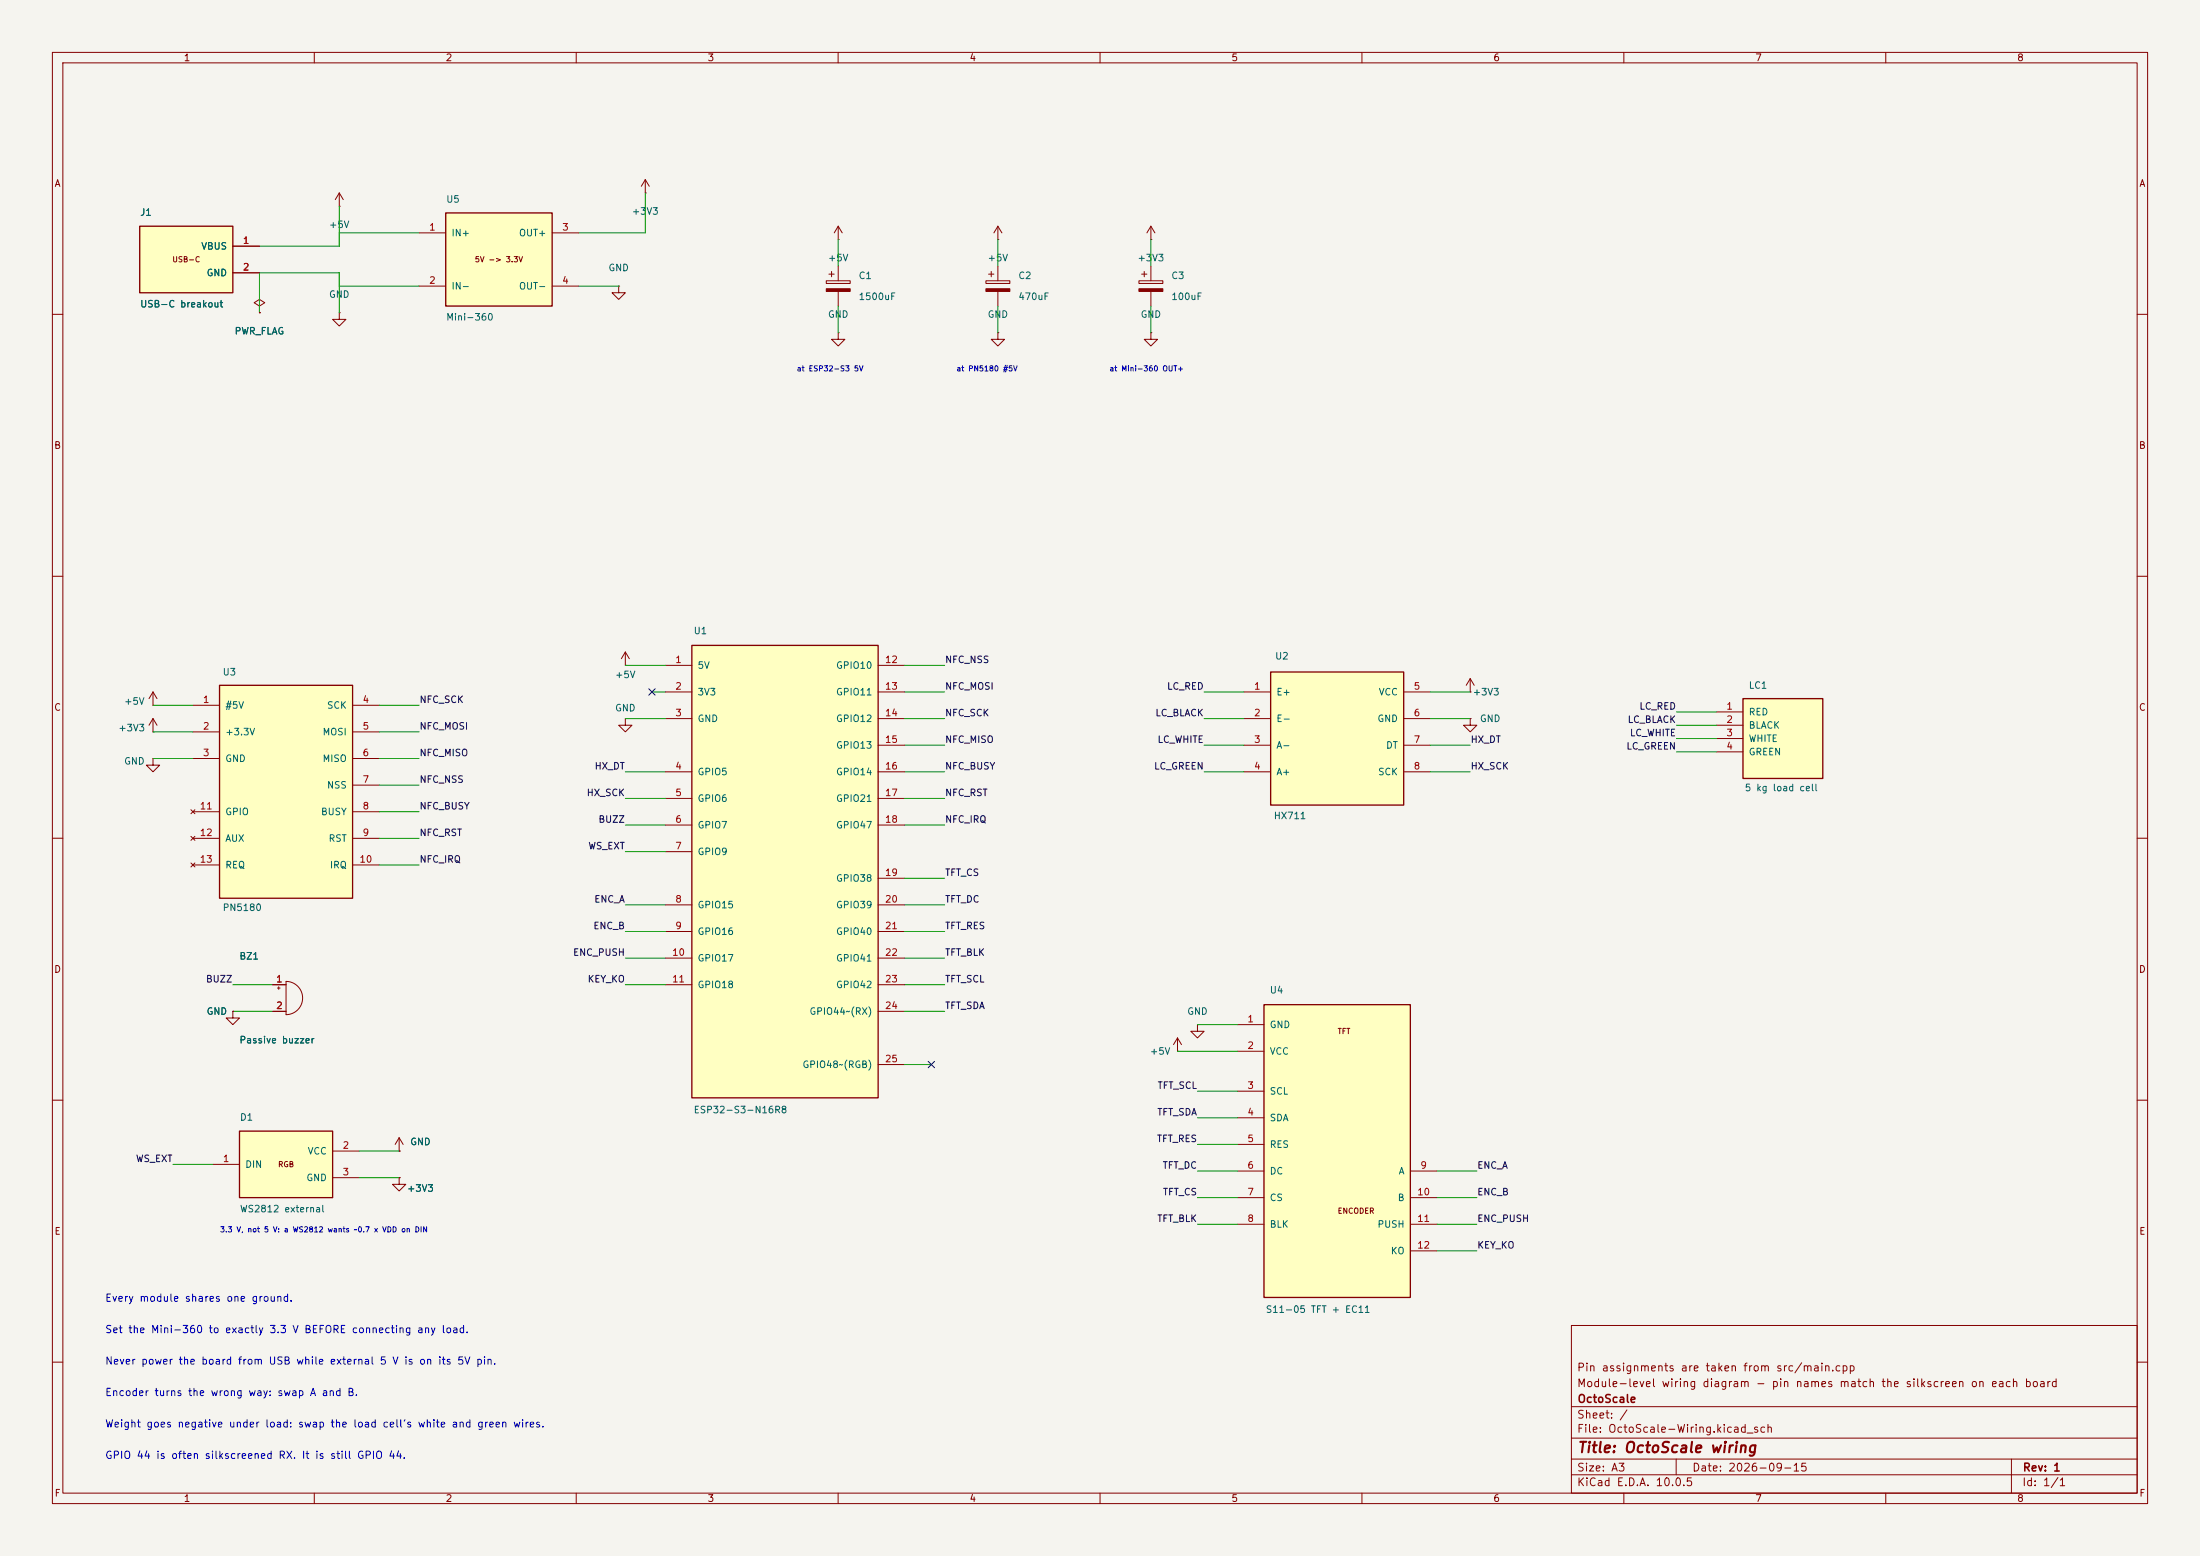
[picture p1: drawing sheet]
<svg xmlns="http://www.w3.org/2000/svg" width="420mm" height="297mm" viewBox="0 0 420 297" stroke-linecap="round" stroke-linejoin="round" font-family="sans-serif">
<path d="M0 0h420v297h-420z" fill="#f5f4ef" stroke="#f5f4ef" stroke-width=".19"/>
<g fill="none" stroke="#840000" stroke-width=".19">
<path d="M10 10h400v277h-400zM12 12h396v273h-396zM60 10v2M110 10v2M160 10v2M210 10v2M260 10v2M310 10v2M360 10v2M123.2 36.8h.1M123.2 34.3l-.8 1.3M123.2 34.3l.8 1.3"/>
<path d="M123.2 34.3v2.5M10 60h2M408 60h2M10 110h2M408 110h2M10 160h2M408 160h2M10 210h2M408 210h2M300 253h108v32h-108zM10 260h2M300 278.5h108"/>
<path d="M300 274.5h108M300 268.5h108M320 278.5v3M384 278.5v6.5M408 260h2M60 285v2M110 285v2M160 285v2M210 285v2M260 285v2M300 281.5h108M310 285v2"/>
<path d="M360 285v2"/>
</g>
<path d="M332.7 133.4h15.3v15.2h-15.3z" fill="#ffffc2"/>
<path d="M332.7 133.4h15.3v15.2h-15.3z" fill="none" stroke="#840000" stroke-width=".25"/>
<path d="M280.7 137.2v1.2h1.2l-1.2 1.3-1.3-1.3h1.3M280.7 137.2h.1M327.7 135.9h5M327.7 138.4h5M327.7 141h5M327.7 143.5h5M76.2 224.8v1.3h1.3l-1.3 1.2-1.3-1.2h1.3M76.2 224.8h.1" fill="none" stroke="#840000" stroke-width=".19"/>
<path d="M45.7 215.9h17.8v12.7h-17.8z" fill="#ffffc2"/>
<path d="M45.7 215.9h17.8v12.7h-17.8z" fill="none" stroke="#840000" stroke-width=".25"/>
<g fill="none" stroke="#840000" stroke-width=".19">
<path d="M217.4 53.6h4.6v.5h-4.6zM217.9 52.3h1M218.4 51.8v1M219.7 45.7h.1M219.7 43.2l-.8 1.3M219.7 43.2l.8 1.3M219.7 43.2v2.5M219.7 50.8v2.8M219.7 55.6v2.8M219.7 63.5v1.3h1.3l-1.3 1.2-1.3-1.2h1.3M219.7 63.5h.1M280.7 132.1h.1"/>
<path d="M280.7 129.5l-.8 1.3M280.7 129.5l.7 1.3M280.7 129.5v2.6M44.4 193v1.3h1.3l-1.3 1.3-1.2-1.3h1.2M44.4 193h.1M52.1 188h2.5M52.1 193h2.5M53 188.6h.5M53.2 188.3v.5M54.6 187.3a3.2 3.2 0 0 1 3.2 3.2 3.2 3.2 0 0 1-3.2 3.2zM224.8 198.1l-.8 1.3M224.8 198.1l.8 1.3"/>
<path d="M224.8 198.1v2.6M63.5 219.7h5.1M76.2 219.7h.1M76.2 217.2l-.8 1.2M76.2 217.2l.8 1.2M76.2 217.2v2.5M224.8 200.7h.1M40.6 222.2h5.1M63.5 224.8h5.1"/>
</g>
<path d="M217.4 55.1h4.6v.5h-4.6z" fill="#840000" stroke="#840000" stroke-width=".19"/>
<path d="M242.6 128.3h25.4v25.4h-25.4z" fill="#ffffc2"/>
<path d="M242.6 128.3h25.4v25.4h-25.4z" fill="none" stroke="#840000" stroke-width=".25"/>
<g fill="none" stroke="#840000" stroke-width=".19">
<path d="M29.2 134.6h.1M29.2 132.1l-.8 1.3M29.2 132.1l.8 1.3M29.2 132.1v2.5M237.5 132.1h5.1M237.5 137.2h5.1M268 132.1h5M268 137.2h5M29.2 144.8v1.3h1.3l-1.3 1.2-1.3-1.2h1.3M29.2 144.8h.1M237.5 142.2h5.1M237.5 147.3h5.1"/>
<path d="M268 142.2h5M268 147.3h5"/>
</g>
<path d="M41.9 130.8h25.4v40.7h-25.4z" fill="#ffffc2"/>
<path d="M41.9 130.8h25.4v40.7h-25.4z" fill="none" stroke="#840000" stroke-width=".25"/>
<g fill="none" stroke="#840000" stroke-width=".19">
<path d="M118.1 54.6v1.3h1.3l-1.3 1.3-1.3-1.3h1.3M118.1 54.6h.1M29.2 139.7h.1M29.2 137.2l-.8 1.2M29.2 137.2l.8 1.2M29.2 137.2v2.5M36.8 134.6h5.1M36.8 139.7h5.1M67.3 134.6h5.1M67.3 139.7h5.1M36.4 154.6l.8 .7M36.4 159.6l.8 .8"/>
<path d="M36.8 144.8h5.1M36.8 154.9h5.1M37.2 154.6l-.8 .7M37.2 159.6l-.8 .8M67.3 144.8h5.1M67.3 149.9h5.1M67.3 154.9h5.1M36.4 164.7l.8 .8M36.8 160h5.1M36.8 165.1h5.1M37.2 164.7l-.8 .8M67.3 160h5.1"/>
<path d="M67.3 165.1h5.1"/>
</g>
<path d="M85.1 40.6h20.3v17.8h-20.3z" fill="#ffffc2"/>
<path d="M85.1 40.6h20.3v17.8h-20.3z" fill="none" stroke="#840000" stroke-width=".25"/>
<g fill="none" stroke="#840000" stroke-width=".19">
<path d="M64.8 39.4h.1M64.8 36.8l-.8 1.3M64.8 36.8l.7 1.3M64.8 36.8v2.6M64.8 59.7v1.3h1.2l-1.2 1.2-1.3-1.2h1.3M64.8 59.7h.1M80 44.5h5.1M80 54.6h5.1M105.4 44.5h5.1M105.4 54.6h5.1M160 45.7h.1M160 43.2l-.7 1.3"/>
<path d="M160 43.2l.8 1.3M160 43.2v2.5M160 63.5v1.3h1.3l-1.3 1.2-1.3-1.2h1.3M160 63.5h.1"/>
</g>
<path d="M26.7 43.2h17.7v12.7h-17.7z" fill="#ffffc2"/>
<path d="M26.7 43.2h17.7v12.7h-17.7z" fill="none" stroke="#840000" stroke-width=".25"/>
<path d="M44.4 47h5.1M44.4 52.1h5.1M49.5 58.4l1-.6-1-.6-1 .6 1 .6v1.3M49.5 59.7h.1M119.4 137.2v1.2h1.2l-1.2 1.3-1.3-1.3h1.3M119.4 137.2h.1M119.4 127h.1M119.4 124.5l-.8 1.2M119.4 124.5l.7 1.2M119.4 124.5v2.5M228.6 195.6v1.3h1.3l-1.3 1.2-1.3-1.2h1.3M228.6 195.6h.1" fill="none" stroke="#840000" stroke-width=".19"/>
<path d="M241.3 191.8h27.9v55.8h-27.9z" fill="#ffffc2"/>
<path d="M241.3 191.8h27.9v55.8h-27.9z" fill="none" stroke="#840000" stroke-width=".25"/>
<g fill="none" stroke="#840000" stroke-width=".19">
<path d="M157.7 53.6h4.6v.5h-4.6zM158.2 52.3h1.1M158.7 51.8v1M160 50.8v2.8M160 55.6v2.8M188.2 53.6h4.6v.5h-4.6zM188.7 52.3h1M189.2 51.8v1M190.5 45.7h.1M190.5 43.2v2.5M190.5 50.8v2.8M190.5 55.6v2.8"/>
<path d="M190.5 43.2l-.8 1.3M190.5 43.2l.8 1.3M190.5 63.5v1.3h1.3l-1.3 1.2-1.3-1.2h1.3M190.5 63.5h.1M236.2 195.6h5.1M236.2 200.7h5.1M236.2 208.3h5.1M236.2 213.4h5.1M236.2 218.4h5.1M236.2 223.5h5.1M236.2 228.6h5.1M236.2 233.7h5.1"/>
<path d="M269.2 223.5h5.1M269.2 228.6h5.1M269.2 233.7h5.1M269.2 238.8h5.1"/>
</g>
<g fill="#840000" stroke="#840000" stroke-width=".19">
<path d="M157.7 55.1h4.6v.5h-4.6z"/>
<path d="M188.2 55.1h4.6v.5h-4.6z"/>
</g>
<path d="M132.1 123.2h35.5v86.4h-35.5z" fill="#ffffc2"/>
<path d="M132.1 123.2h35.5v86.4h-35.5z" fill="none" stroke="#840000" stroke-width=".25"/>
<g fill="none" stroke="#840000" stroke-width=".19">
<path d="M44.4 47h5.1M44.4 52.1h5.1M49.5 59.7h.1M127 127h5.1M127 132.1h5.1M127 137.2h5.1M167.6 127h5.1M167.6 132.1h5.1M167.6 137.2h5.1M127 147.3h5.1M127 152.4h5.1M127 157.5h5.1"/>
<path d="M167.6 147.3h5.1M167.6 152.4h5.1M167.6 157.5h5.1M167.6 142.2h5.1M127 162.6h5.1M127 172.7h5.1M127 177.8h5.1M167.6 172.7h5.1M167.6 177.8h5.1M167.6 167.6h5.1M44.4 193h.1M52.1 188h2.5"/>
<path d="M52.1 193h2.5M127 182.9h5.1M127 188h5.1M167.6 182.9h5.1M167.6 188h5.1M167.6 193h5.1M76.2 219.7h.1M167.6 203.2h5.1M76.2 224.8h.1"/>
</g>
<g fill="none" stroke="#009600" stroke-width=".19">
<path d="M64.8 39.4v7.6h-15.3M123.2 36.8v7.7h-12.7M49.5 59.7v-7.6h15.3v7.6M64.8 54.6h15.2M64.8 44.5h15.2M110.5 54.6h7.6M160 45.7v5.1M160 58.4v5.1M190.5 45.7v5.1M190.5 58.4v5.1M219.7 45.7v5.1M219.7 58.4v5.1"/>
<path d="M29.2 139.7h7.6M29.2 134.6h7.6M72.4 139.7h7.6M72.4 134.6h7.6M119.4 137.2h7.6M119.4 127h7.6M124.5 132.1h2.5M172.7 137.2h7.6M172.7 132.1h7.6M172.7 127h7.6M229.9 137.2h7.6M229.9 132.1h7.6"/>
<path d="M273 137.2h7.7M273 132.1h7.7M320 135.9h7.7M320 138.4h7.7M29.2 144.8h7.6M72.4 144.8h7.6M72.4 149.9h7.6M72.4 154.9h7.6M119.4 147.3h7.6M119.4 152.4h7.6M119.4 157.5h7.6M172.7 147.3h7.6"/>
<path d="M172.7 142.2h7.6M172.7 152.4h7.6M172.7 157.5h7.6M229.9 147.3h7.6M229.9 142.2h7.6M273 147.3h7.7M273 142.2h7.7M320 141h7.7M320 143.5h7.7M72.4 160h7.6M72.4 165.1h7.6M119.4 177.8h7.6"/>
<path d="M119.4 172.7h7.6M119.4 162.6h7.6M172.7 177.8h7.6M172.7 167.6h7.6M172.7 172.7h7.6M44.4 188h7.7M44.4 193h7.7M119.4 188h7.6M119.4 182.9h7.6M172.7 188h7.6M172.7 193h7.6M172.7 182.9h7.6"/>
<path d="M228.6 195.6h7.6M68.6 219.7h7.6M172.7 203.2h5.1M224.8 200.7h11.4M228.6 218.4h7.6M228.6 208.3h7.6M228.6 213.4h7.6M33 222.2h7.6M68.6 224.8h7.6M228.6 228.6h7.6M228.6 233.7h7.6M228.6 223.5h7.6"/>
<path d="M274.3 228.6h7.6M274.3 233.7h7.6M274.3 223.5h7.6M274.3 238.8h7.6"/>
</g>
<path d="M123.9 131.5l1.2 1.2M125.1 131.5l-1.2 1.2M177.2 202.6l1.2 1.2M178.4 202.6l-1.2 1.2" fill="none" stroke="#000084" stroke-width=".19"/>
<text font-size="2" fill="#840000" x="301" y="277.8">Title: OctoScale wiring</text>
<g font-size="1.5" fill="#840000">
<text x="300.9" y="262.1">Pin assignments are taken from src/main.cpp</text>
<text x="300.9" y="265.1">Module-level wiring diagram - pin names match the silkscreen on each board</text>
<text x="301" y="268.1">OctoScale</text>
<text x="300.9" y="273.8">File: OctoScale-Wiring.kicad_sch</text>
<text x="300.9" y="271.1">Sheet: /</text>
<text x="300.9" y="281.2">Size: A3</text>
<text x="322.9" y="281.2">Date: 2026-09-15</text>
<text x="386" y="281.2">Rev: 1</text>
<text x="300.9" y="284">KiCad E.D.A. 10.0.5</text>
<text x="385.9" y="284">Id: 1/1</text>
</g>
<g font-size="1.4" fill="#0000c2">
<text x="20" y="248.8">Every module shares one ground.</text>
<text x="20" y="254.8">Set the Mini-360 to exactly 3.3 V BEFORE connecting any load.</text>
<text x="20" y="260.8">Never power the board from USB while external 5 V is on its 5V pin.</text>
<text x="20" y="266.8">Encoder turns the wrong way: swap A and B.</text>
<text x="20" y="272.8">Weight goes negative under load: swap the load cell's white and green wires.</text>
<text x="20" y="278.8">GPIO 44 is often silkscreened RX. It is still GPIO 44.</text>
</g>
<g font-size="1.3" fill="#840000">
<text x="35" y="12">1</text>
<text x="85" y="12">2</text>
<text x="135" y="12">3</text>
<text x="185" y="12">4</text>
<text x="235" y="12">5</text>
<text x="285" y="12">6</text>
<text x="335" y="12">7</text>
<text x="385" y="12">8</text>
<text x="10.3" y="36">A</text>
<text x="408.3" y="36">A</text>
<text x="10.2" y="86">B</text>
<text x="408.2" y="86">B</text>
<text x="10.2" y="136">C</text>
<text x="408.2" y="136">C</text>
<text x="10.2" y="186">D</text>
<text x="408.2" y="186">D</text>
<text x="10.3" y="236">E</text>
<text x="408.3" y="236">E</text>
<text x="10.3" y="286">F</text>
<text x="35" y="287">1</text>
<text x="85" y="287">2</text>
<text x="135" y="287">3</text>
<text x="185" y="287">4</text>
<text x="235" y="287">5</text>
<text x="285" y="287">6</text>
<text x="335" y="287">7</text>
<text x="385" y="287">8</text>
<text x="408.3" y="286">F</text>
</g>
<g font-size="1.3" fill="#006464">
<text x="26.7" y="41.5">J1</text>
<text x="85.1" y="39">U5</text>
<text x="120.5" y="41.3">+3V3</text>
<text x="38.3" y="48">VBUS</text>
<text x="62.7" y="43.8">+5V</text>
<text x="86.1" y="45.4">IN+</text>
<text x="99" y="45.4">OUT+</text>
<text x="39.3" y="53">GND</text>
<text x="116" y="52.1">GND</text>
<text x="158" y="50.2">+5V</text>
<text x="163.8" y="53.6">C1</text>
<text x="188.4" y="50.2">+5V</text>
<text x="194.3" y="53.6">C2</text>
<text x="217" y="50.2">+3V3</text>
<text x="223.5" y="53.6">C3</text>
<text x="26.7" y="59">USB-C breakout</text>
<text x="62.7" y="57.2">GND</text>
<text x="86.1" y="55.6">IN-</text>
<text x="99" y="55.6">OUT-</text>
<text x="163.8" y="57.6">1500uF</text>
<text x="194.3" y="57.6">470uF</text>
<text x="223.5" y="57.6">100uF</text>
<text x="44.7" y="64.2">PWR_FLAG</text>
<text x="85.1" y="61.5">Mini-360</text>
<text x="158" y="61">GND</text>
<text x="188.4" y="61">GND</text>
<text x="217.6" y="61">GND</text>
<text x="132.3" y="121.4">U1</text>
<text x="42.4" y="129.2">U3</text>
<text x="117.3" y="129.7">+5V</text>
<text x="133.1" y="128">5V</text>
<text x="159.5" y="128">GPIO10</text>
<text x="243.3" y="126.2">U2</text>
<text x="333.7" y="131.8">LC1</text>
<text x="23.6" y="134.8">+5V</text>
<text x="42.9" y="135.6">#5V</text>
<text x="62.3" y="135.6">SCK</text>
<text x="117.3" y="136.1">GND</text>
<text x="133.1" y="133">3V3</text>
<text x="159.5" y="133">GPIO11</text>
<text x="243.6" y="133">E+</text>
<text x="263.1" y="133">VCC</text>
<text x="281.1" y="133">+3V3</text>
<text x="333.7" y="136.9">RED</text>
<text x="22.5" y="139.9">+3V3</text>
<text x="42.9" y="140.7">+3.3V</text>
<text x="61.5" y="140.7">MOSI</text>
<text x="133.1" y="138.1">GND</text>
<text x="159.5" y="138.1">GPIO12</text>
<text x="159.5" y="143.2">GPIO13</text>
<text x="243.6" y="138.1">E-</text>
<text x="243.6" y="143.2">A-</text>
<text x="262.9" y="138.1">GND</text>
<text x="264.5" y="143.2">DT</text>
<text x="282.4" y="138.1">GND</text>
<text x="333.7" y="139.4">BLACK</text>
<text x="333.7" y="141.9">WHITE</text>
<text x="23.6" y="146.3">GND</text>
<text x="42.9" y="145.7">GND</text>
<text x="61.5" y="145.7">MISO</text>
<text x="133.1" y="148.3">GPIO5</text>
<text x="159.5" y="148.3">GPIO14</text>
<text x="243.6" y="148.3">A+</text>
<text x="263" y="148.3">SCK</text>
<text x="333.7" y="144.5">GREEN</text>
<text x="42.9" y="155.9">GPIO</text>
<text x="61.2" y="155.9">BUSY</text>
<text x="62.3" y="150.8">NSS</text>
<text x="133.1" y="153.4">GPIO6</text>
<text x="159.5" y="153.4">GPIO21</text>
<text x="333" y="151.3">5 kg load cell</text>
<text x="42.9" y="161">AUX</text>
<text x="62.6" y="161">RST</text>
<text x="133.1" y="158.4">GPIO7</text>
<text x="159.5" y="158.4">GPIO47</text>
<text x="243.1" y="156.7">HX711</text>
<text x="42.9" y="166.1">REQ</text>
<text x="62.9" y="166.1">IRQ</text>
<text x="133.1" y="163.5">GPIO9</text>
<text x="133.1" y="173.7">GPIO15</text>
<text x="159.5" y="168.6">GPIO38</text>
<text x="159.5" y="173.7">GPIO39</text>
<text x="42.4" y="174.2">PN5180</text>
<text x="133.1" y="178.8">GPIO16</text>
<text x="159.5" y="178.8">GPIO40</text>
<text x="45.6" y="183.5">BZ1</text>
<text x="133.1" y="183.8">GPIO17</text>
<text x="159.5" y="183.8">GPIO41</text>
<text x="133.1" y="188.9">GPIO18</text>
<text x="159.5" y="188.9">GPIO42</text>
<text x="242.3" y="189.9">U4</text>
<text x="39.3" y="194">GND</text>
<text x="154.4" y="194">GPIO44~(RX)</text>
<text x="226.5" y="194">GND</text>
<text x="242.3" y="196.5">GND</text>
<text x="45.6" y="199.5">Passive buzzer</text>
<text x="219.4" y="201.6">+5V</text>
<text x="242.3" y="201.6">VCC</text>
<text x="153.1" y="204.2">GPIO48~(RGB)</text>
<text x="242.3" y="209.2">SCL</text>
<text x="45.7" y="214.2">D1</text>
<text x="132.3" y="212.8">ESP32-S3-N16R8</text>
<text x="242.3" y="214.3">SDA</text>
<text x="58.6" y="220.7">VCC</text>
<text x="78.2" y="218.9">GND</text>
<text x="242.3" y="219.4">RES</text>
<text x="46.7" y="223.2">DIN</text>
<text x="58.4" y="225.8">GND</text>
<text x="77.6" y="227.8">+3V3</text>
<text x="242.3" y="224.5">DC</text>
<text x="266.9" y="224.5">A</text>
<text x="45.7" y="231.7">WS2812 external</text>
<text x="242.3" y="229.6">CS</text>
<text x="266.7" y="229.6">B</text>
<text x="242.3" y="234.6">BLK</text>
<text x="262.9" y="234.6">PUSH</text>
<text x="265.4" y="239.7">KO</text>
<text x="241.5" y="250.9">S11-05 TFT + EC11</text>
</g>
<g font-size="1.3" fill="#a90000">
<text x="46.3" y="46.9">1</text>
<text x="81.8" y="44.3">1</text>
<text x="107.2" y="44.3">3</text>
<text x="46.3" y="51.9">2</text>
<text x="81.8" y="54.5">2</text>
<text x="107.2" y="54.5">4</text>
<text x="128.8" y="126.9">1</text>
<text x="128.8" y="131.9">2</text>
<text x="168.8" y="126.9">12</text>
<text x="168.8" y="131.9">13</text>
<text x="239.3" y="131.9">1</text>
<text x="269.8" y="131.9">5</text>
<text x="38.6" y="134.5">1</text>
<text x="69.1" y="134.5">4</text>
<text x="128.8" y="137">3</text>
<text x="168.8" y="137">14</text>
<text x="239.3" y="137">2</text>
<text x="269.8" y="137">6</text>
<text x="329.5" y="135.8">1</text>
<text x="38.6" y="139.6">2</text>
<text x="69.1" y="139.6">5</text>
<text x="168.8" y="142.1">15</text>
<text x="239.3" y="142.1">3</text>
<text x="269.8" y="142.1">7</text>
<text x="329.5" y="138.3">2</text>
<text x="329.5" y="140.8">3</text>
<text x="329.5" y="143.4">4</text>
<text x="38.6" y="144.6">3</text>
<text x="69.1" y="144.6">6</text>
<text x="69.1" y="149.7">7</text>
<text x="128.8" y="147.2">4</text>
<text x="168.8" y="147.2">16</text>
<text x="239.3" y="147.2">4</text>
<text x="269.8" y="147.2">8</text>
<text x="38" y="154.8">11</text>
<text x="69.1" y="154.8">8</text>
<text x="128.8" y="152.3">5</text>
<text x="168.8" y="152.3">17</text>
<text x="38" y="159.9">12</text>
<text x="69.1" y="159.9">9</text>
<text x="128.8" y="157.3">6</text>
<text x="168.8" y="157.3">18</text>
<text x="38" y="165">13</text>
<text x="68.5" y="165">10</text>
<text x="128.8" y="162.4">7</text>
<text x="168.8" y="167.5">19</text>
<text x="128.8" y="172.6">8</text>
<text x="168.8" y="172.6">20</text>
<text x="128.8" y="177.7">9</text>
<text x="168.8" y="177.7">21</text>
<text x="128.2" y="182.7">10</text>
<text x="168.8" y="182.7">22</text>
<text x="52.6" y="187.8">1</text>
<text x="128.2" y="187.8">11</text>
<text x="168.8" y="187.8">23</text>
<text x="52.6" y="192.9">2</text>
<text x="168.8" y="192.9">24</text>
<text x="238" y="195.4">1</text>
<text x="168.8" y="203.1">25</text>
<text x="238" y="200.5">2</text>
<text x="238" y="208.1">3</text>
<text x="238" y="213.2">4</text>
<text x="65.3" y="219.6">2</text>
<text x="238" y="218.3">5</text>
<text x="42.4" y="222.1">1</text>
<text x="65.3" y="224.7">3</text>
<text x="238" y="223.4">6</text>
<text x="271" y="223.4">9</text>
<text x="238" y="228.5">7</text>
<text x="238" y="233.5">8</text>
<text x="270.4" y="228.5">10</text>
<text x="270.4" y="233.5">11</text>
<text x="270.4" y="238.6">12</text>
</g>
<g font-size="1.3" fill="#0f0f0f">
<text x="180.3" y="126.9">NFC_NSS</text>
<text x="180.3" y="132">NFC_MOSI</text>
<text x="222.7" y="132">LC_RED</text>
<text x="80" y="134.5">NFC_SCK</text>
<text x="180.3" y="137">NFC_SCK</text>
<text x="220.5" y="137">LC_BLACK</text>
<text x="312.9" y="135.8">LC_RED</text>
<text x="80" y="139.6">NFC_MOSI</text>
<text x="180.3" y="142.1">NFC_MISO</text>
<text x="220.9" y="142.1">LC_WHITE</text>
<text x="280.6" y="142.1">HX_DT</text>
<text x="310.4" y="143.4">LC_GREEN</text>
<text x="310.6" y="138.3">LC_BLACK</text>
<text x="311" y="140.8">LC_WHITE</text>
<text x="80" y="149.7">NFC_NSS</text>
<text x="80" y="144.7">NFC_MISO</text>
<text x="113.4" y="147.2">HX_DT</text>
<text x="180.3" y="147.2">NFC_BUSY</text>
<text x="220.2" y="147.2">LC_GREEN</text>
<text x="280.6" y="147.2">HX_SCK</text>
<text x="80" y="154.8">NFC_BUSY</text>
<text x="111.9" y="152.3">HX_SCK</text>
<text x="180.3" y="152.3">NFC_RST</text>
<text x="80" y="159.9">NFC_RST</text>
<text x="114.1" y="157.4">BUZZ</text>
<text x="180.3" y="157.4">NFC_IRQ</text>
<text x="80" y="165">NFC_IRQ</text>
<text x="112.2" y="162.4">WS_EXT</text>
<text x="180.3" y="167.5">TFT_CS</text>
<text x="113.3" y="172.6">ENC_A</text>
<text x="180.3" y="172.6">TFT_DC</text>
<text x="113.2" y="177.7">ENC_B</text>
<text x="180.3" y="177.7">TFT_RES</text>
<text x="109.3" y="182.8">ENC_PUSH</text>
<text x="180.3" y="182.8">TFT_BLK</text>
<text x="39.2" y="187.8">BUZZ</text>
<text x="112.1" y="187.8">KEY_KO</text>
<text x="180.3" y="187.8">TFT_SCL</text>
<text x="180.3" y="192.9">TFT_SDA</text>
<text x="220.9" y="208.2">TFT_SCL</text>
<text x="220.8" y="213.2">TFT_SDA</text>
<text x="220.8" y="218.3">TFT_RES</text>
<text x="25.8" y="222.1">WS_EXT</text>
<text x="221.8" y="223.4">TFT_DC</text>
<text x="281.9" y="223.4">ENC_A</text>
<text x="220.8" y="233.6">TFT_BLK</text>
<text x="221.9" y="228.5">TFT_CS</text>
<text x="281.9" y="228.5">ENC_B</text>
<text x="281.9" y="233.6">ENC_PUSH</text>
<text x="281.9" y="238.6">KEY_KO</text>
</g>
<g font-size="1" fill="#840000">
<text x="32.8" y="50.3">USB-C</text>
<text x="90.6" y="50.3">5V -&gt; 3.3V</text>
<text x="255.3" y="197.6">TFT</text>
<text x="53" y="223">RGB</text>
<text x="255.3" y="231.9">ENCODER</text>
</g>
<g font-size="1" fill="#0000c2">
<text x="152" y="71.1">at ESP32-S3 5V</text>
<text x="182.5" y="71.1">at PN5180 #5V</text>
<text x="211.7" y="71.1">at Mini-360 OUT+</text>
<text x="41.9" y="235.5">3.3 V, not 5 V: a WS2812 wants ~0.7 x VDD on DIN</text>
</g>
</svg>
